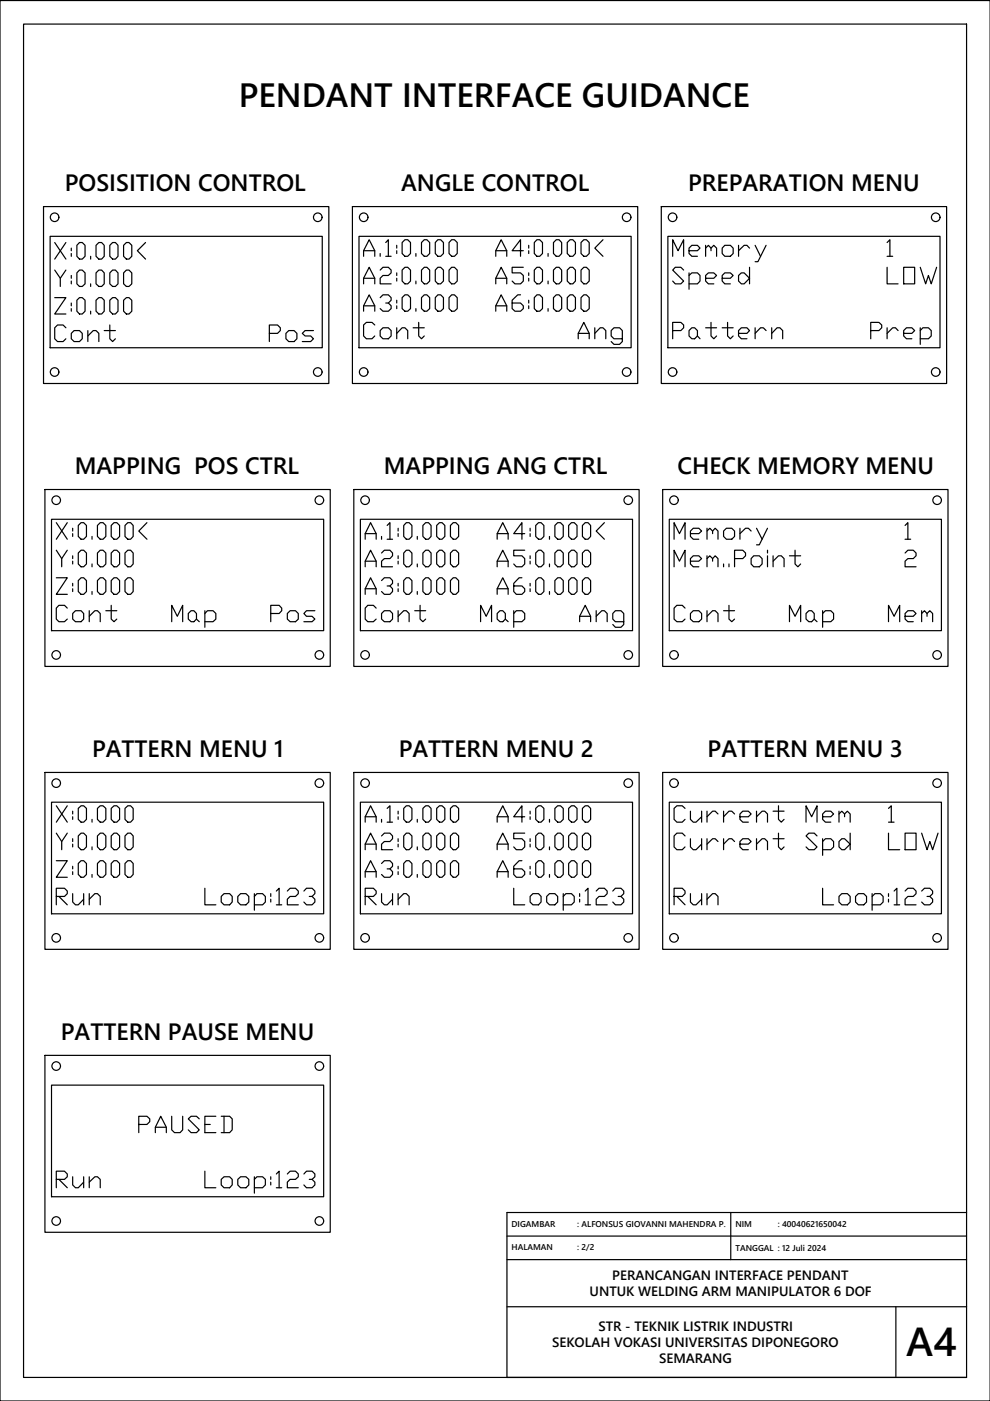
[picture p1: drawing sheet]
<svg xmlns="http://www.w3.org/2000/svg" width="210mm" height="297mm" viewBox="0 0 210 297" stroke-linecap="round" stroke-linejoin="round" font-family="sans-serif">
<!-- layer: 0 -->
<g fill="none" stroke="#000" stroke-width=".25">
<path d="M0 .1h209.9v296.9h-209.9zM5 5.1h199.9v286.9h-199.9zM9.2 43.8h60.5v37.5h-60.5zM10.6 50.1h57.7v23.6h-57.7zM11.6 57.3l1.2 1.7v1.7M11.6 51.4l2.4 3.5M14 51.4l-2.4 3.5M14 57.3l-1.2 1.7M15.1 52.6v.6M15.1 53.7v.6M15.1 58.4v.6M15.1 59.6v.6"/>
<path d="M16.8 51.4h.6l.6 .6v2.3l-.6 .6h-.6l-.5-.6v-2.3zM16.8 57.3h.6l.6 .6v2.3l-.6 .5h-.6l-.5-.5v-2.3zM19.2 54.3v.6M20.4 52l.6-.6h.5l.6 .6v2.3l-.6 .6h-.5l-.6-.6zM20.4 57.9l.6-.6h.5l.6 .6v2.3l-.6 .5h-.5l-.6-.5zM23.3 52l.6-.6h.6l.5 .6v2.3l-.5 .6h-.6l-.6-.6zM23.3 57.9l.6-.6h.6l.5 .6v2.3l-.5 .5h-.6l-.6-.5zM26.2 52l.6-.6h.5l.6 .6v2.3l-.6 .6h-.5l-.6-.6zM26.2 57.9l.6-.6h.5l.6 .6v2.3l-.6 .5h-.5l-.6-.5zM30.9 51.4l-1.8 1.8 1.8 1.7M74.7 43.8h60.5v37.5h-60.5zM76.1 50.1h57.7v23.6h-57.7z"/>
<path d="M77.1 54.3v-1.1l1.2-2.4 1.2 2.4v1.1M77.1 53.2h2.4M77.1 59h2.4M80.6 57.3l.6-.6h1.1l.6 .6v.6l-.6 .5h-1.1l-.6 .6v1.2h2.3M80.6 53.7v.6M81.8 51.4l.5-.6v3.5M81.8 54.3h1.1M84.1 52v.6M84.1 53.2v.5M84.1 57.9v.5M84.1 59v.6M85.3 51.4l.6-.6h.5l.6 .6v2.3l-.6 .6h-.5l-.6-.6z"/>
<path d="M85.9 56.7h.5l.6 .6v2.3l-.6 .6h-.5l-.6-.6v-2.3zM88.2 53.7v.6M88.2 59.6v.6M89.4 51.4l.6-.6h.5l.6 .6v2.3l-.6 .6h-.5l-.6-.6zM90 56.7h.5l.6 .6v2.3l-.6 .6h-.5l-.6-.6v-2.3zM92.8 50.8h.6l.6 .6v2.3l-.6 .6h-.6l-.5-.6v-2.3zM92.8 56.7h.6l.6 .6v2.3l-.6 .6h-.6l-.5-.6v-2.3zM95.8 50.8h.6l.5 .6v2.3l-.5 .6h-.6l-.6-.6v-2.3zM95.8 56.7h.6l.5 .6v2.3l-.5 .6h-.6l-.6-.6v-2.3zM105.1 54.3v-1.1l1.2-2.4 1.1 2.4v1.1M105.1 53.2h2.3M105.1 59h2.3"/>
<path d="M111 53.2h-2.4l1.8-2.4v3.5M111 56.7h-2.4v1.2h1.8l.6 .5v1.2l-.6 .6h-1.2l-.6-.6M112.1 52v.6M112.1 53.2v.5M112.1 57.9v.5M112.1 59v.6M113.8 50.8h.6l.6 .6v2.3l-.6 .6h-.6l-.5-.6v-2.3zM113.8 56.7h.6l.6 .6v2.3l-.6 .6h-.6l-.5-.6v-2.3zM116.2 53.7v.6M116.2 59.6v.6M117.3 51.4l.6-.6h.6l.6 .6v2.3l-.6 .6h-.6l-.6-.6zM117.3 57.3l.6-.6h.6l.6 .6v2.3l-.6 .6h-.6l-.6-.6z"/>
<path d="M120.3 51.4l.6-.6h.6l.5 .6v2.3l-.5 .6h-.6l-.6-.6zM120.9 56.7h.6l.5 .6v2.3l-.5 .6h-.6l-.6-.6v-2.3zM123.2 57.3l.6-.6h.5l.6 .6v2.3l-.6 .6h-.5l-.6-.6zM123.8 50.8h.5l.6 .6v2.3l-.6 .6h-.5l-.6-.6v-2.3zM127.8 50.8l-1.7 1.8 1.7 1.7M140.2 43.8h60.5v37.5h-60.5zM141.6 50.1h57.7v23.6h-57.7zM142.6 54.3v-3.5l1.2 2.4 1.1-2.4v3.5M144.9 57.3l-.5-.6h-1.2l-.6 .6 2.3 2.3-.5 .6h-1.2l-.6-.6M146.1 53.2h1.8l.5-.6-.5-.6h-1.2l-.6 .6v1.1l.6 .6h1.2M146.1 58.4l.6-.5h1.2l.5 .5v1.2l-.5 .6h-1.8M146.1 57.9v3.4"/>
<path d="M149.6 52.6l.6-.6 .5 .6v.6M149.6 59h1.7l.6-.6-.6-.5h-1.1l-.6 .5v1.2l.6 .6h1.1M149.6 52v2.3M150.7 52.6l.6-.6 .6 .6v1.7M153.1 59h1.8l.5-.6-.5-.5h-1.2l-.6 .5v1.2l.6 .6h1.2M153.7 52h1.2l.5 .6v1.1l-.5 .6h-1.2l-.6-.6v-1.1zM156.6 58.4l.6-.5h.6l1.1 1.1-1.1 1.2h-.6l-.6-.6zM156.6 52v2.3M158.9 52.6l-.5-.6h-.6l-1.2 1.2M158.9 56.7v3.5M160.1 52l1.1 2.3M162.4 52l-1.7 3.5h-.6"/>
<path d="M188.1 51.4l.6-.6v3.5M188.1 56.7v3.5h2.3M188.1 54.3h1.2M191.6 56.7h2.3v3.5h-2.3zM195.1 56.7l1.2 3.5 .5-1.8 .6 1.8 1.2-3.5M11.6 63.1h2.4l-2.4 3.5h2.4M14 69.5l-.6-.6h-1.2l-.6 .6v2.3l.6 .6h1.2l.6-.6M15.1 70.7l.6-.6h1.1l.6 .6v1.1l-.6 .6h-1.1l-.6-.6zM15.1 64.2v.6M15.1 65.4v.6M16.3 63.7l.5-.6h.6l.6 .6v2.3l-.6 .6h-.6l-.5-.6zM18.6 71.2l1.2-1.1h.6l.6 .6v1.7"/>
<path d="M18.6 70.1v2.3M19.2 60.2v.5M19.2 66v.6M20.4 63.7l.6-.6h.5l.6 .6v2.3l-.6 .6h-.5l-.6-.6zM22.1 70.1h2.4M23.3 63.7l.6-.6h.6l.5 .6v2.3l-.5 .6h-.6l-.6-.6zM23.3 68.9v2.9l.6 .6 .6-.6M26.2 63.7l.6-.6h.5l.6 .6v2.3l-.6 .6h-.5l-.6-.6zM57.1 70.7h1.7l.6-.6v-.6l-.6-.6h-1.7v3.5M60.6 70.7l.6-.6h1.2l.5 .6v1.1l-.5 .6h-1.2l-.6-.6zM66.5 70.1h-1.8l-.6 .6 .6 .5h1.2l.6 .6-.6 .6h-1.8M77.1 60.2v-1.2l1.2-2.3 1.2 2.3v1.2"/>
<path d="M77.1 66v-1.2l1.2-2.3 1.2 2.3v1.2M77.1 64.8h2.4M79.5 68.9l-.6-.5h-1.2l-.6 .5v2.3l.6 .6h1.2l.6-.6M80.6 63.1l.6-.6h1.1l.6 .6v.6l-.6 .5h-.5M80.6 70.1l.6-.6h1.1l.6 .6v1.1l-.6 .6h-1.1l-.6-.6zM82.3 64.2l.6 .6v.6l-.6 .6h-1.1l-.6-.6M84.1 70.7l1.2-1.2h.6l.5 .6v1.7M84.1 63.7v.5M84.1 64.8v.6M84.1 69.5v2.3M85.3 63.1l.6-.6h.5l.6 .6v2.3l-.6 .6h-.5l-.6-.6zM87.6 69.5h2.4"/>
<path d="M88.2 65.4v.6M88.8 68.4v2.8l.6 .6 .6-.6M89.4 63.1l.6-.6h.5l.6 .6v2.3l-.6 .6h-.5l-.6-.6zM92.8 62.5h.6l.6 .6v2.3l-.6 .6h-.6l-.5-.6v-2.3zM95.8 62.5h.6l.5 .6v2.3l-.5 .6h-.6l-.6-.6v-2.3zM105.1 60.2v-1.2l1.2-2.3 1.1 2.3v1.2M105.1 66v-1.2l1.2-2.3 1.1 2.3v1.2M105.1 64.8h2.3M110.4 62.5h-.6l-1.2 1.2v1.7l.6 .6h1.2l.6-.6v-.6l-.6-.6h-1.8M112.1 63.7v.5M112.1 64.8v.6M113.8 62.5h.6l.6 .6v2.3l-.6 .6h-.6l-.5-.6v-2.3z"/>
<path d="M116.2 65.4v.6M117.3 63.1l.6-.6h.6l.6 .6v2.3l-.6 .6h-.6l-.6-.6zM120.3 63.1l.6-.6h.6l.5 .6v2.3l-.5 .6h-.6l-.6-.6zM122.6 71.8v-1.1l1.2-2.3 1.1 2.3v1.1M122.6 70.7h2.3M123.8 62.5h.5l.6 .6v2.3l-.6 .6h-.5l-.6-.6v-2.3zM126.1 70.7l1.2-1.2h.5l.6 .6v1.7M126.1 69.5v2.3M132 71.8h-1.8l-.6-.6v-1.1l.6-.6h1.2l.6 .6v2.3l-.6 .6h-1.2l-.6-.6M142.6 70.1h1.8l.5-.6v-.6l-.5-.5h-1.8v3.4M146.1 70.1l.6-.6h.6l.6 .6v1.1l-.6 .6h-.6l-.6-.6zM147.9 71.2l.5 .6"/>
<path d="M149.6 69.5h2.3M150.7 68.4v2.8l.6 .6 .6-.6M153.1 69.5h2.3M154.3 68.4v2.8l.6 .6 .5-.6M156.6 70.7h1.8l.5-.6-.5-.6h-1.2l-.6 .6v1.1l.6 .6h1.2M160.1 69.5v2.3M162.4 70.1l-.6-.6h-.6l-1.1 1.2M163.6 70.7l1.2-1.2h.6l.5 .6v1.7M163.6 69.5v2.3M184.6 70.1h1.8l.5-.6v-.6l-.5-.5h-1.8v3.4M188.1 69.5v2.3M190.4 70.1l-.5-.6h-.6l-1.2 1.2"/>
<path d="M191.6 70.7h1.7l.6-.6-.6-.6h-1.1l-.6 .6v1.1l.6 .6h1.1M195.1 70.1l.6-.6h1.1l.6 .6v1.1l-.6 .6h-1.7M195.1 69.5v3.5M9.5 103.8h60.5v37.5h-60.5zM10.9 110.1h57.7v23.6h-57.7zM11.9 116.7l1.2 1.7v1.8M11.9 110.8l2.4 3.5M14.3 110.8l-2.4 3.5M14.3 116.7l-1.2 1.7M15.4 112v.6M15.4 113.1v.6M15.4 117.8v.6"/>
<path d="M15.4 119v.6M16.6 117.2l.6-.5h.5l.6 .5v2.4l-.6 .6h-.5l-.6-.6zM17.2 110.8h.5l.6 .6v2.3l-.6 .6h-.5l-.6-.6v-2.3zM19.5 113.7v.6M19.5 119.6v.6M20.7 111.4l.6-.6h.5l.6 .6v2.3l-.6 .6h-.5l-.6-.6zM20.7 117.2l.6-.5h.5l.6 .5v2.4l-.6 .6h-.5l-.6-.6zM23.6 117.2l.6-.5h.6l.6 .5v2.4l-.6 .6h-.6l-.6-.6zM24.2 110.8h.6l.6 .6v2.3l-.6 .6h-.6l-.6-.6v-2.3zM26.5 111.4l.6-.6h.6l.5 .6v2.3l-.5 .6h-.6l-.6-.6zM26.5 117.2l.6-.5h.6l.5 .5v2.4l-.5 .6h-.6l-.6-.6zM31.2 110.8l-1.8 1.8 1.8 1.7"/>
<path d="M75 103.8h60.5v37.5h-60.5zM76.4 110.1h57.7v23.6h-57.7zM77.4 114.3v-1.2l1.2-2.3 1.2 2.3v1.2M77.4 113.1h2.4M77.4 119h2.4M80.9 117.2l.6-.5h1.2l.5 .5v.6l-.5 .6h-1.2l-.6 .6v1.2h2.3M80.9 113.7v.6M82.1 111.4l.6-.6v3.5M82.1 114.3h1.1M84.4 112v.6M84.4 113.1v.6M84.4 117.8v.6"/>
<path d="M84.4 119v.6M86.1 110.8h.6l.6 .6v2.3l-.6 .6h-.6l-.5-.6v-2.3zM86.1 116.7h.6l.6 .5v2.4l-.6 .6h-.6l-.5-.6v-2.4zM88.5 113.7v.6M88.5 119.6v.6M89.7 111.4l.6-.6h.5l.6 .6v2.3l-.6 .6h-.5l-.6-.6zM89.7 117.2l.6-.5h.5l.6 .5v2.4l-.6 .6h-.5l-.6-.6zM92.6 111.4l.6-.6h.5l.6 .6v2.3l-.6 .6h-.5l-.6-.6zM92.6 117.2l.6-.5h.5l.6 .5v2.4l-.6 .6h-.5l-.6-.6zM95.5 111.4l.6-.6h.5l.6 .6v2.3l-.6 .6h-.5l-.6-.6zM96.1 116.7h.5l.6 .5v2.4l-.6 .6h-.5l-.6-.6v-2.4zM105.4 114.3v-1.2l1.2-2.3 1.1 2.3v1.2"/>
<path d="M105.4 113.1h2.3M105.4 119h2.3M111.3 113.1h-2.4l1.8-2.3v3.5M111.3 116.7h-2.4v1.1h1.8l.6 .6v1.2l-.6 .6h-1.2l-.6-.6M112.4 112v.6M112.4 113.1v.6M112.4 117.8v.6M112.4 119v.6M113.6 111.4l.6-.6h.5l.6 .6v2.3l-.6 .6h-.5l-.6-.6zM114.2 116.7h.5l.6 .5v2.4l-.6 .6h-.5l-.6-.6v-2.4zM116.5 113.7v.6M116.5 119.6v.6"/>
<path d="M117.6 111.4l.6-.6h.6l.6 .6v2.3l-.6 .6h-.6l-.6-.6zM118.2 116.7h.6l.6 .5v2.4l-.6 .6h-.6l-.6-.6v-2.4zM120.6 111.4l.6-.6h.6l.5 .6v2.3l-.5 .6h-.6l-.6-.6zM121.2 116.7h.6l.5 .5v2.4l-.5 .6h-.6l-.6-.6v-2.4zM123.5 111.4l.6-.6h.6l.5 .6v2.3l-.5 .6h-.6l-.6-.6zM123.5 117.2l.6-.5h.6l.5 .5v2.4l-.5 .6h-.6l-.6-.6zM128.1 110.8l-1.7 1.8 1.7 1.7M140.5 103.8h60.5v37.5h-60.5zM141.9 110.1h57.7v23.6h-57.7zM142.9 114.3v-3.5l1.2 2.3 1.1-2.3v3.5M146.4 113.1h1.8l.6-.5-.6-.6h-1.2l-.6 .6v1.1l.6 .6h1.2M146.4 119h1.8l.6-.6-.6-.6h-1.2l-.6 .6v1.2l.6 .6h1.2"/>
<path d="M149.9 112.6l.6-.6 .6 .6v.5M149.9 118.4l.6-.6 .6 .6v.6M149.9 112v2.3M149.9 117.8v2.4M151.1 112.6l.5-.6 .6 .6v1.7M151.1 118.4l.5-.6 .6 .6v1.8M153.4 112.6l.6-.6h1.2l.5 .6v1.1l-.5 .6h-1.2l-.6-.6zM153.4 119.6v.6M154.6 119.6v.6M155.7 118.4h1.8l.6-.6v-.6l-.6-.5h-1.8v3.5M156.9 112v2.3M159.3 112.6l-.6-.6h-.6l-1.2 1.1"/>
<path d="M159.8 117.8h1.2l.6 .6v1.2l-.6 .6h-1.2l-.5-.6v-1.2zM160.4 112l1.2 2.3M162.7 112l-1.7 3.5h-.6M162.7 116.7v.5M162.7 117.8v2.4M163.9 119l1.2-1.2h.6l.5 .6v1.8M163.9 117.8v2.4M167.4 117.8h2.4M168.6 116.7v2.9l.6 .6 .6-.6M191.9 111.4l.6-.6v3.5M191.9 117.2l.6-.5h1.1l.6 .5v.6l-.6 .6h-1.1l-.6 .6v1.2h2.3M191.9 114.3h1.2"/>
<path d="M11.9 122.5h2.4l-2.4 3.5h2.4M14.3 128.9l-.6-.6h-1.2l-.6 .6v2.4l.6 .5h1.2l.6-.5M15.4 130.1l.6-.6h1.2l.5 .6v1.2l-.5 .5h-1.2l-.6-.5zM15.4 123.7v.5M15.4 124.8v.6M17.2 122.5h.5l.6 .6v2.3l-.6 .6h-.5l-.6-.6v-2.3zM18.9 130.7l1.2-1.2h.6l.6 .6v1.7M18.9 129.5v2.3M19.5 125.4v.6M20.7 123.1l.6-.6h.5l.6 .6v2.3l-.6 .6h-.5l-.6-.6zM22.4 129.5h2.4M23.6 128.3v3l.6 .5 .6-.5"/>
<path d="M24.2 122.5h.6l.6 .6v2.3l-.6 .6h-.6l-.6-.6v-2.3zM26.5 123.1l.6-.6h.6l.5 .6v2.3l-.5 .6h-.6l-.6-.6zM36.4 131.8v-3.5l1.2 2.4 1.1-2.4v3.5M39.9 130.1l.6-.6h.6l.6 .6v1.2l-.6 .5h-.6l-.6-.5zM41.7 131.3l.5 .5M43.4 130.1l.6-.6h1.2l.6 .6v1.2l-.6 .5h-1.8M43.4 129.5v3.5M57.4 130.1h1.8l.5-.6v-.6l-.5-.6h-1.8v3.5M61.5 129.5h1.2l.5 .6v1.2l-.5 .5h-1.2l-.6-.5v-1.2zM66.8 129.5h-1.8l-.6 .6 .6 .6h1.2l.6 .6-.6 .5h-1.8M77.4 120.2v-1.2l1.2-2.3 1.2 2.3v1.2M77.4 126v-1.2l1.2-2.3 1.2 2.3v1.2"/>
<path d="M77.4 124.8h2.4M79.8 128.9l-.6-.6h-1.2l-.6 .6v2.4l.6 .5h1.2l.6-.5M80.9 123.1l.6-.6h1.2l.5 .6v.6l-.5 .5h-.6M80.9 130.1l.6-.6h1.2l.5 .6v1.2l-.5 .5h-1.2l-.6-.5zM82.7 124.2l.5 .6v.6l-.5 .6h-1.2l-.6-.6M84.4 130.7l1.2-1.2h.5l.6 .6v1.7M84.4 123.7v.5M84.4 124.8v.6M84.4 129.5v2.3M86.1 122.5h.6l.6 .6v2.3l-.6 .6h-.6l-.5-.6v-2.3zM87.9 129.5h2.4M88.5 125.4v.6"/>
<path d="M89.1 128.3v3l.6 .5 .6-.5M89.7 123.1l.6-.6h.5l.6 .6v2.3l-.6 .6h-.5l-.6-.6zM92.6 123.1l.6-.6h.5l.6 .6v2.3l-.6 .6h-.5l-.6-.6zM95.5 123.1l.6-.6h.5l.6 .6v2.3l-.6 .6h-.5l-.6-.6zM101.9 131.8v-3.5l1.2 2.4 1.1-2.4v3.5M105.4 120.2v-1.2l1.2-2.3 1.1 2.3v1.2M105.4 126v-1.2l1.2-2.3 1.1 2.3v1.2M105.4 124.8h2.3M106 129.5h.6l.5 .6v1.2l-.5 .5h-.6l-.6-.5v-1.2zM107.1 131.3l.6 .5M108.9 130.1l.6-.6h1.2l.6 .6v1.2l-.6 .5h-1.8M108.9 129.5v3.5"/>
<path d="M110.7 122.5h-.6l-1.2 1.2v1.7l.6 .6h1.2l.6-.6v-.6l-.6-.6h-1.8M112.4 123.7v.5M112.4 124.8v.6M113.6 123.1l.6-.6h.5l.6 .6v2.3l-.6 .6h-.5l-.6-.6zM116.5 125.4v.6M117.6 123.1l.6-.6h.6l.6 .6v2.3l-.6 .6h-.6l-.6-.6zM120.6 123.1l.6-.6h.6l.5 .6v2.3l-.5 .6h-.6l-.6-.6zM122.9 131.8v-1.1l1.2-2.4 1.1 2.4v1.1M122.9 130.7h2.3M123.5 123.1l.6-.6h.6l.5 .6v2.3l-.5 .6h-.6l-.6-.6zM126.4 130.7l1.2-1.2h.5l.6 .6v1.7M126.4 129.5v2.3"/>
<path d="M132.2 131.8h-1.7l-.6-.5v-1.2l.6-.6h1.2l.5 .6v2.3l-.5 .6h-1.2l-.6-.6M142.9 120.2v-3.5l1.2 2.3 1.1-2.3v3.5M145.2 128.9l-.5-.6h-1.2l-.6 .6v2.4l.6 .5h1.2l.5-.5M146.4 130.1l.6-.6h1.2l.6 .6v1.2l-.6 .5h-1.2l-.6-.5zM149.9 130.7l1.2-1.2h.5l.6 .6v1.7M149.9 129.5v2.3M153.4 129.5h2.3M154.6 128.3v3l.6 .5 .5-.5M167.4 131.8v-3.5l1.2 2.4 1.2-2.4v3.5M170.9 130.1l.6-.6h.6l.5 .6v1.2l-.5 .5h-.6l-.6-.5zM172.6 131.3l.6 .5M174.4 130.1l.6-.6h1.1l.6 .6v1.2l-.6 .5h-1.7"/>
<path d="M174.4 129.5v3.5M188.4 131.8v-3.5l1.2 2.4 1.2-2.4v3.5M191.9 130.7h1.7l.6-.6-.6-.6h-1.1l-.6 .6v1.2l.6 .5h1.1M195.4 130.1l.6-.6 .6 .6v.6M195.4 129.5v2.3M196.6 130.1l.5-.6 .6 .6v1.7M9.5 163.8h60.5v37.5h-60.5zM10.9 170.1h57.7v23.6h-57.7zM11.9 176.6l1.2 1.8v1.8M11.9 170.8l2.4 3.5M14.3 170.8l-2.4 3.5M14.3 176.6l-1.2 1.8"/>
<path d="M15.4 172v.6M15.4 173.2v.5M15.4 177.8v.6M15.4 179v.6M16.6 171.4l.6-.6h.5l.6 .6v2.3l-.6 .6h-.5l-.6-.6zM16.6 177.2l.6-.6h.5l.6 .6v2.4l-.6 .6h-.5l-.6-.6zM19.5 173.7v.6M19.5 179.6v.6M20.7 171.4l.6-.6h.5l.6 .6v2.3l-.6 .6h-.5l-.6-.6zM20.7 177.2l.6-.6h.5l.6 .6v2.4l-.6 .6h-.5l-.6-.6zM23.6 171.4l.6-.6h.6l.6 .6v2.3l-.6 .6h-.6l-.6-.6zM23.6 177.2l.6-.6h.6l.6 .6v2.4l-.6 .6h-.6l-.6-.6z"/>
<path d="M26.5 171.4l.6-.6h.6l.5 .6v2.3l-.5 .6h-.6l-.6-.6zM26.5 177.2l.6-.6h.6l.5 .6v2.4l-.5 .6h-.6l-.6-.6zM75 163.8h60.5v37.5h-60.5zM76.4 170.1h57.7v23.6h-57.7zM77.4 174.3v-1.1l1.2-2.4 1.2 2.4v1.1M77.4 173.2h2.4M77.4 179h2.4M80.9 177.2l.6-.6h1.2l.5 .6v.6l-.5 .6h-1.2l-.6 .6v1.2h2.3M80.9 173.7v.6M82.1 171.4l.6-.6v3.5M82.1 174.3h1.1M84.4 172v.6"/>
<path d="M84.4 173.2v.5M84.4 177.8v.6M84.4 179v.6M85.6 171.4l.5-.6h.6l.6 .6v2.3l-.6 .6h-.6l-.5-.6zM86.1 176.6h.6l.6 .6v2.4l-.6 .6h-.6l-.5-.6v-2.4zM88.5 173.7v.6M88.5 179.6v.6M89.7 171.4l.6-.6h.5l.6 .6v2.3l-.6 .6h-.5l-.6-.6zM89.7 177.2l.6-.6h.5l.6 .6v2.4l-.6 .6h-.5l-.6-.6zM92.6 171.4l.6-.6h.5l.6 .6v2.3l-.6 .6h-.5l-.6-.6zM92.6 177.2l.6-.6h.5l.6 .6v2.4l-.6 .6h-.5l-.6-.6zM95.5 171.4l.6-.6h.5l.6 .6v2.3l-.6 .6h-.5l-.6-.6z"/>
<path d="M96.1 176.6h.5l.6 .6v2.4l-.6 .6h-.5l-.6-.6v-2.4zM105.4 174.3v-1.1l1.2-2.4 1.1 2.4v1.1M105.4 173.2h2.3M105.4 179h2.3M111.3 173.2h-2.4l1.8-2.4v3.5M111.3 176.6h-2.4v1.2h1.8l.6 .6v1.2l-.6 .6h-1.2l-.6-.6M112.4 172v.6M112.4 173.2v.5M112.4 177.8v.6M112.4 179v.6M113.6 171.4l.6-.6h.5l.6 .6v2.3l-.6 .6h-.5l-.6-.6zM113.6 177.2l.6-.6h.5l.6 .6v2.4l-.6 .6h-.5l-.6-.6z"/>
<path d="M116.5 173.7v.6M116.5 179.6v.6M117.6 171.4l.6-.6h.6l.6 .6v2.3l-.6 .6h-.6l-.6-.6zM117.6 177.2l.6-.6h.6l.6 .6v2.4l-.6 .6h-.6l-.6-.6zM120.6 171.4l.6-.6h.6l.5 .6v2.3l-.5 .6h-.6l-.6-.6zM120.6 177.2l.6-.6h.6l.5 .6v2.4l-.5 .6h-.6l-.6-.6zM123.5 171.4l.6-.6h.6l.5 .6v2.3l-.5 .6h-.6l-.6-.6zM123.5 177.2l.6-.6h.6l.5 .6v2.4l-.5 .6h-.6l-.6-.6zM140.5 163.8h60.5v37.5h-60.5zM141.9 170.1h57.7v23.6h-57.7zM145.2 171.4l-.5-.6h-1.2l-.6 .6v2.3l.6 .6h1.2l.5-.6M145.2 177.2l-.5-.6h-1.2l-.6 .6v2.4l.6 .6h1.2l.5-.6"/>
<path d="M146.4 172v1.7l.6 .6h.6l1.2-1.1M146.4 177.8v1.8l.6 .6h.6l1.2-1.2M148.8 172v2.3M148.8 177.8v2.4M149.9 172v2.3M149.9 177.8v2.4M152.2 172.6l-.6-.6h-.5l-1.2 1.2M152.2 178.4l-.6-.6h-.5l-1.2 1.2M153.4 172v2.3M153.4 177.8v2.4M155.7 172.6l-.5-.6h-.6l-1.2 1.2M155.7 178.4l-.5-.6h-.6l-1.2 1.2"/>
<path d="M156.9 173.2h1.8l.6-.6-.6-.6h-1.2l-.6 .6v1.1l.6 .6h1.2M156.9 179h1.8l.6-.6-.6-.6h-1.2l-.6 .6v1.2l.6 .6h1.2M160.4 173.2l1.2-1.2h.5l.6 .6v1.7M160.4 179l1.2-1.2h.5l.6 .6v1.8M160.4 172v2.3M160.4 177.8v2.4M163.9 172h2.3M163.9 177.8h2.3M165.1 170.8v2.9l.6 .6 .5-.6M165.1 176.6v3l.6 .6 .5-.6M170.9 174.3v-3.5l1.2 2.4 1.1-2.4v3.5M173.2 177.2l-.6-.6h-1.1l-.6 .6 2.3 2.4-.6 .6h-1.1l-.6-.6"/>
<path d="M174.4 173.2h1.7l.6-.6-.6-.6h-1.1l-.6 .6v1.1l.6 .6h1.1M174.4 178.4l.6-.6h1.1l.6 .6v1.2l-.6 .6h-1.7M174.4 177.8v3.5M177.9 172.6l.6-.6 .6 .6v.6M177.9 178.4l.6-.6h.6l1.2 1.2-1.2 1.2h-.6l-.6-.6zM177.9 172v2.3M179.1 172.6l.6-.6 .6 .6v1.7M180.3 176.6v3.6M188.4 171.4l.6-.6v3.5M188.4 176.6v3.6h2.4M188.4 174.3h1.2M191.9 176.6h2.3v3.6h-2.3z"/>
<path d="M195.4 176.6l1.2 3.6 .5-1.8 .6 1.8 1.2-3.6M11.9 182.5h2.4l-2.4 3.5h2.4M11.9 190.1h1.8l.6-.6v-.6l-.6-.6h-1.8v3.5M12.5 190.1l1.8 1.7M15.4 189.5v1.7l.6 .6h.6l1.1-1.1M15.4 183.7v.5M15.4 184.8v.6M16.6 183.1l.6-.6h.5l.6 .6v2.3l-.6 .6h-.5l-.6-.6zM17.7 189.5v2.3M18.9 190.7l1.2-1.2h.6l.6 .6v1.7M18.9 189.5v2.3M19.5 185.4v.6"/>
<path d="M20.7 183.1l.6-.6h.5l.6 .6v2.3l-.6 .6h-.5l-.6-.6zM23.6 183.1l.6-.6h.6l.6 .6v2.3l-.6 .6h-.6l-.6-.6zM26.5 183.1l.6-.6h.6l.5 .6v2.3l-.5 .6h-.6l-.6-.6zM43.4 188.3v3.5h2.4M47.5 189.5h1.2l.5 .6v1.1l-.5 .6h-1.2l-.6-.6v-1.1zM51 189.5h1.2l.5 .6v1.1l-.5 .6h-1.2l-.6-.6v-1.1zM53.9 190.1l.6-.6h1.2l.6 .6v1.1l-.6 .6h-1.8M53.9 189.5v3.5M57.4 189.5v.6M57.4 190.7v.5M58.6 188.9l.6-.6v3.5M58.6 191.8h1.1"/>
<path d="M60.9 188.9l.6-.6h1.2l.5 .6v.6l-.5 .6h-1.2l-.6 .6v1.1h2.3M64.4 188.9l.6-.6h1.2l.6 .6v.6l-.6 .6h-.6M66.2 190.1l.6 .6v.5l-.6 .6h-1.2l-.6-.6M77.4 180.2v-1.2l1.2-2.4 1.2 2.4v1.2M77.4 186v-1.2l1.2-2.3 1.2 2.3v1.2M77.4 190.1h1.8l.6-.6v-.6l-.6-.6h-1.8v3.5M77.4 184.8h2.4M78 190.1l1.8 1.7M80.9 183.1l.6-.6h1.2l.5 .6v.6l-.5 .5h-.6M80.9 189.5v1.7l.6 .6h.6l1.1-1.1M82.7 184.2l.5 .6v.6l-.5 .6h-1.2l-.6-.6M83.2 189.5v2.3"/>
<path d="M84.4 190.7l1.2-1.2h.5l.6 .6v1.7M84.4 183.7v.5M84.4 184.8v.6M84.4 189.5v2.3M86.1 182.5h.6l.6 .6v2.3l-.6 .6h-.6l-.5-.6v-2.3zM88.5 185.4v.6M89.7 183.1l.6-.6h.5l.6 .6v2.3l-.6 .6h-.5l-.6-.6zM92.6 183.1l.6-.6h.5l.6 .6v2.3l-.6 .6h-.5l-.6-.6zM96.1 182.5h.5l.6 .6v2.3l-.6 .6h-.5l-.6-.6v-2.3zM105.4 180.2v-1.2l1.2-2.4 1.1 2.4v1.2M105.4 186v-1.2l1.2-2.3 1.1 2.3v1.2M105.4 184.8h2.3"/>
<path d="M108.9 188.3v3.5h2.4M110.7 182.5h-.6l-1.2 1.2v1.7l.6 .6h1.2l.6-.6v-.6l-.6-.6h-1.8M112.4 190.1l.6-.6h1.2l.5 .6v1.1l-.5 .6h-1.2l-.6-.6zM112.4 183.7v.5M112.4 184.8v.6M113.6 183.1l.6-.6h.5l.6 .6v2.3l-.6 .6h-.5l-.6-.6zM115.9 190.1l.6-.6h1.1l.6 .6v1.1l-.6 .6h-1.1l-.6-.6zM116.5 185.4v.6M117.6 183.1l.6-.6h.6l.6 .6v2.3l-.6 .6h-.6l-.6-.6zM119.4 190.1l.6-.6h1.2l.6 .6v1.1l-.6 .6h-1.8M119.4 189.5v3.5M120.6 183.1l.6-.6h.6l.5 .6v2.3l-.5 .6h-.6l-.6-.6z"/>
<path d="M122.9 189.5v.6M122.9 190.7v.5M123.5 183.1l.6-.6h.6l.5 .6v2.3l-.5 .6h-.6l-.6-.6zM124.1 188.9l.6-.6v3.5M124.1 191.8h1.1M126.4 188.9l.6-.6h1.1l.6 .6v.6l-.6 .6h-1.1l-.6 .6v1.1h2.3M129.9 188.9l.6-.6h1.2l.5 .6v.6l-.5 .6h-.6M131.7 190.1l.5 .6v.5l-.5 .6h-1.2l-.6-.6M142.9 190.1h1.8l.5-.6v-.6l-.5-.6h-1.8v3.5M143.5 190.1l1.7 1.7M146.4 189.5v1.7l.6 .6h.6l1.2-1.1M148.8 189.5v2.3"/>
<path d="M149.9 190.7l1.2-1.2h.5l.6 .6v1.7M149.9 189.5v2.3M174.4 188.3v3.5h2.3M177.9 190.1l.6-.6h1.2l.6 .6v1.1l-.6 .6h-1.2l-.6-.6zM181.4 190.1l.6-.6h1.1l.6 .6v1.1l-.6 .6h-1.1l-.6-.6zM184.9 190.1l.6-.6h1.1l.6 .6v1.1l-.6 .6h-1.7M184.9 189.5v3.5M188.4 189.5v.6M188.4 190.7v.5M189.6 188.9l.6-.6v3.5M189.6 191.8h1.2M191.9 188.9l.6-.6h1.1l.6 .6v.6l-.6 .6h-1.1l-.6 .6v1.1h2.3"/>
<path d="M195.4 188.9l.6-.6h1.1l.6 .6v.6l-.6 .6h-.5M197.1 190.1l.6 .6v.5l-.6 .6h-1.1l-.6-.6M9.5 223.8h60.5v37.5h-60.5zM10.9 230.1h57.7v23.6h-57.7zM29.4 238.4h1.8l.5-.6v-.6l-.5-.5h-1.8v3.4M32.9 239h2.4M36.4 236.7v2.9l.6 .5h1.2l.5-.5v-2.9M42.2 237.2l-.5-.5h-1.2l-.6 .5 2.3 2.4-.5 .5h-1.2l-.6-.5M43.4 238.4h1.2M45.8 236.7h-2.4v3.4h2.4M46.9 236.7h1.8l.5 .5v2.4l-.5 .5h-1.8M47.5 236.7v3.4"/>
<path d="M11.9 250h1.8l.6-.5v-.6l-.6-.6h-1.8v3.5M12.5 250l1.8 1.8M15.4 249.5v1.7l.6 .6h.6l1.1-1.2M17.7 249.5v2.3M18.9 250.6l1.2-1.1h.6l.6 .5v1.8M18.9 249.5v2.3M32.9 240.1v-1.1l1.2-2.3 1.2 2.3v1.1M43.4 248.3v3.5h2.4M46.9 250l.6-.5h1.2l.5 .5v1.2l-.5 .6h-1.2l-.6-.6zM50.4 250l.6-.5h1.2l.5 .5v1.2l-.5 .6h-1.2l-.6-.6zM53.9 250l.6-.5h1.2l.6 .5v1.2l-.6 .6h-1.8M53.9 249.5v3.5"/>
<path d="M57.4 249.5v.5M57.4 250.6v.6M58.6 248.9l.6-.6v3.5M58.6 251.8h1.1M60.9 248.9l.6-.6h1.2l.5 .6v.6l-.5 .5h-1.2l-.6 .6v1.2h2.3M64.4 248.9l.6-.6h1.2l.6 .6v.6l-.6 .5h-.6M66.2 250l.6 .6v.6l-.6 .6h-1.2l-.6-.6M154.9 257.1v10M204.9 257.1h-97.4v34.9h97.4M107.5 262.1h97.4M107.5 267.1h97.4M107.5 277.1h97.4"/>
<path d="M189.9 277.1v14.9"/>
<circle cx="11.6" cy="46.1" r=".91"/>
<circle cx="67.4" cy="46.1" r=".91"/>
<circle cx="77.1" cy="46.1" r=".91"/>
<circle cx="132.9" cy="46.1" r=".91"/>
<circle cx="142.6" cy="46.1" r=".91"/>
<circle cx="198.4" cy="46.1" r=".91"/>
<circle cx="11.6" cy="78.9" r=".91"/>
<circle cx="67.4" cy="78.9" r=".91"/>
<circle cx="77.1" cy="78.9" r=".91"/>
<circle cx="132.9" cy="78.9" r=".91"/>
<circle cx="142.6" cy="78.9" r=".91"/>
<circle cx="198.4" cy="78.9" r=".91"/>
<circle cx="11.9" cy="106.1" r=".91"/>
<circle cx="67.7" cy="106.1" r=".91"/>
<circle cx="77.4" cy="106.1" r=".91"/>
<circle cx="133.2" cy="106.1" r=".91"/>
<circle cx="142.9" cy="106.1" r=".91"/>
<circle cx="198.7" cy="106.1" r=".91"/>
<circle cx="11.9" cy="138.9" r=".91"/>
<circle cx="67.7" cy="138.9" r=".91"/>
<circle cx="77.4" cy="138.9" r=".91"/>
<circle cx="133.2" cy="138.9" r=".91"/>
<circle cx="142.9" cy="138.9" r=".91"/>
<circle cx="198.7" cy="138.9" r=".91"/>
<circle cx="11.9" cy="166" r=".91"/>
<circle cx="67.7" cy="166" r=".91"/>
<circle cx="77.4" cy="166" r=".91"/>
<circle cx="133.2" cy="166" r=".91"/>
<circle cx="142.9" cy="166" r=".91"/>
<circle cx="198.7" cy="166" r=".91"/>
<circle cx="11.9" cy="198.8" r=".91"/>
<circle cx="67.7" cy="198.8" r=".91"/>
<circle cx="77.4" cy="198.8" r=".91"/>
<circle cx="133.2" cy="198.8" r=".91"/>
<circle cx="142.9" cy="198.8" r=".91"/>
<circle cx="198.7" cy="198.8" r=".91"/>
<circle cx="11.9" cy="226" r=".91"/>
<circle cx="67.7" cy="226" r=".91"/>
<circle cx="11.9" cy="258.9" r=".91"/>
<circle cx="67.7" cy="258.9" r=".91"/>
</g>
<text font-size="8.6" x="192.2" y="287.6">A4</text>
<text font-size="7.1" x="50.6" y="22.7">PENDANT INTERFACE GUIDANCE</text>
<g font-size="5">
<text x="13.8" y="40.5">POSISITION CONTROL</text>
<text x="85" y="40.5">ANGLE CONTROL</text>
<text x="145.9" y="40.5">PREPARATION MENU</text>
<text x="15.8" y="100.5">MAPPING POS CTRL</text>
<text x="81.4" y="100.5">MAPPING ANG CTRL</text>
<text x="143.6" y="100.5">CHECK MEMORY MENU</text>
<text x="19.5" y="160.6">PATTERN MENU 1</text>
<text x="84.5" y="160.5">PATTERN MENU 2</text>
<text x="150" y="160.5">PATTERN MENU 3</text>
<text x="12.9" y="220.5">PATTERN PAUSE MENU</text>
</g>
<g font-size="2.9">
<text x="125" y="274.7">UNTUK WELDING ARM MANIPULATOR 6 DOF</text>
<text x="129.8" y="271.4">PERANCANGAN INTERFACE PENDANT</text>
<text x="117.1" y="285.6">SEKOLAH VOKASI UNIVERSITAS DIPONEGORO</text>
<text x="126.9" y="282.2">STR - TEKNIK LISTRIK INDUSTRI</text>
<text x="139.7" y="288.9">SEMARANG</text>
</g>
<g font-size="1.8">
<text x="108.5" y="260.1">DIGAMBAR</text>
<text x="122.4" y="260.1">: ALFONSUS GIOVANNI MAHENDRA P.</text>
<text x="155.9" y="260.1">NIM</text>
<text x="164.9" y="260.1">: 40040621650042</text>
<text x="108.5" y="265">HALAMAN</text>
<text x="122.4" y="265">: 2/2</text>
<text x="155.9" y="265.2">TANGGAL : 12 Juli 2024</text>
</g>
</svg>
